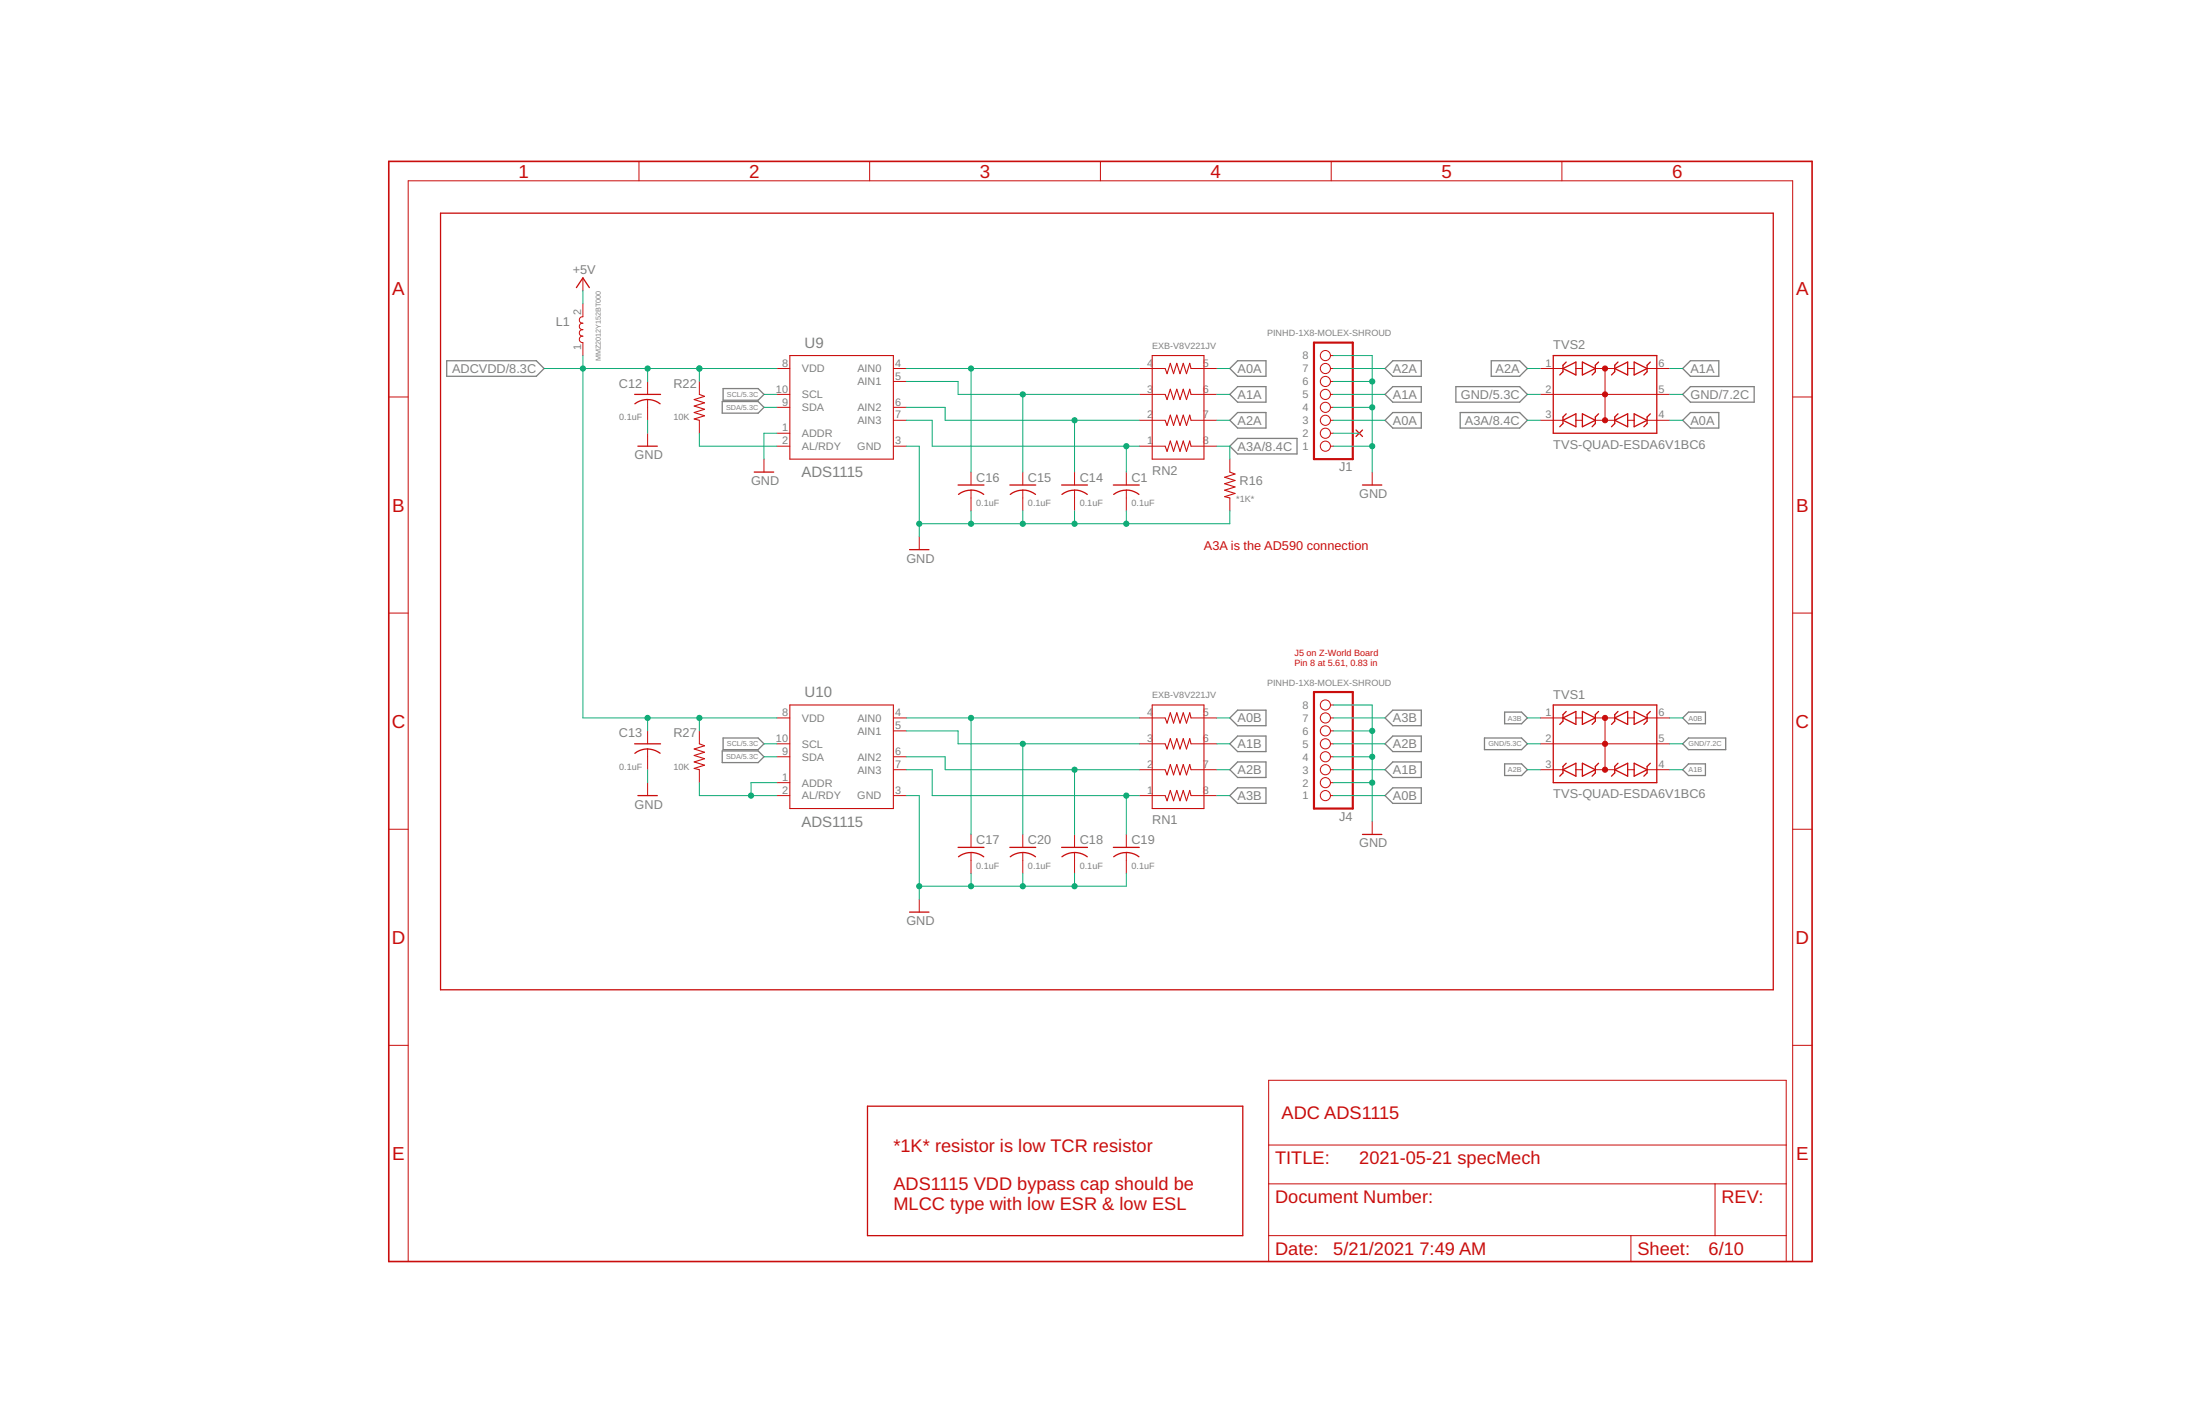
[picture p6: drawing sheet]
<svg xmlns="http://www.w3.org/2000/svg" width="432mm" height="279mm" viewBox="0 0 432 279" stroke-linecap="round" stroke-linejoin="round" font-family="sans-serif">
<g fill="none" stroke="#808080" stroke-width=".25">
<path d="M87.7 70.8h17.6l1.5 1.5-1.5 1.5h-17.6zM141.8 78.8h7l1.1 1.1-1.1 1.2h-7zM141.9 76.2h6.9l1.1 1.2-1.1 1.1h-6.9zM241.4 77.4l1.5-1.5h5.6v3h-5.6zM241.4 72.3l1.5-1.5h5.6v3h-5.6zM271.8 77.4l1.6-1.5h5.6v3h-5.6zM271.8 72.3l1.6-1.5h5.6v3h-5.6zM285.7 75.9h12.6l1.5 1.5-1.5 1.5h-12.6zM292.7 70.8h5.6l1.5 1.5-1.5 1.5h-5.6zM330.3 77.4l1.5-1.5h12.5v3h-12.5zM331.8 70.8h5.6v3h-5.6l-1.5-1.5zM241.4 82.5l1.5-1.6h5.6v3.1h-5.6z"/>
<path d="M241.4 87.5l1.5-1.5h11.7v3.1h-11.7zM273.4 80.9h5.6v3.1h-5.6l-1.6-1.5zM286.6 80.9h11.7l1.5 1.6-1.5 1.5h-11.7zM331.8 80.9h5.6v3.1h-5.6l-1.5-1.5zM295.3 139.7h3.3l1.2 1.2-1.2 1.1h-3.3zM141.8 147.3h7l1.1 1.2-1.1 1.1h-7zM141.9 144.8h6.9l1.1 1.1-1.1 1.2h-6.9zM241.4 140.9l1.5-1.6h5.6v3.1h-5.6zM241.4 145.9l1.5-1.5h5.6v3.1h-5.6zM241.4 151l1.5-1.5h5.6v3h-5.6zM241.4 156.1l1.5-1.5h5.6v3h-5.6zM271.8 140.9l1.6-1.6h5.6v3.1h-5.6z"/>
<path d="M271.8 145.9l1.6-1.5h5.6v3.1h-5.6zM271.8 151l1.6-1.5h5.6v3h-5.6zM271.8 156.1l1.6-1.5h5.6v3h-5.6zM291.4 144.8h7.2l1.2 1.1-1.2 1.2h-7.2zM295.3 149.9h3.3l1.2 1.1-1.2 1.2h-3.3zM330.3 145.9l1.1-1.1h7.3v2.3h-7.3zM330.3 140.9l1.1-1.2h3.3v2.3h-3.3zM330.3 151l1.1-1.1h3.3v2.3h-3.3z"/>
</g>
<path d="M257.9 67.2h7.6v22.9h-7.6zM257.9 135.8h7.6v22.8h-7.6z" fill="none" stroke="#c90d0c" stroke-width=".42"/>
<g fill="none" stroke="#c90d0c" stroke-width=".2">
<path d="M125.4 31.7v3.8M170.7 31.7v3.8M216 31.7v3.8M261.3 31.7v3.8M306.6 31.7v3.8M114.4 59.6v2.5a.64 .64 0 0 0-.7 .7 .64 .64 0 0 0 .7 .6 .64 .64 0 0 0-.7 .7 .64 .64 0 0 0 .7 .6 .64 .64 0 0 0-.7 .6 .64 .64 0 0 0 .7 .7 .64 .64 0 0 0-.7 .6 .64 .64 0 0 0 .7 .6v2.6M114.4 54.5v2.6M76.3 77.9h3.8M127.1 74.8v2.6M127.1 78.4v4.1M137.3 74.8v2.6M152.5 72.3h2.5"/>
<path d="M152.5 79.9h2.5M152.5 77.4h2.5M175.3 72.3h2.6M175.3 74.8h2.6M175.3 79.9h2.6M223.6 72.3h5.1M223.6 77.4h5.1M233.8 72.3h5M233.8 77.4h5M261.1 72.3h.6M261.1 74.8h.6M261.1 79.9h.6"/>
<path d="M261.1 77.4h.6M261.1 69.8h.6M302.3 72.3h4.5M302.3 77.4h25.4M309.3 72.3h1.3M313.1 72.3h3.8M315 72.3v10.2M319.5 72.3h1.2M323.3 72.3h4.4M351.9 77.9h3.8M127.1 85v2.5M137.3 82.5v2.5"/>
<path d="M149.9 90.1v2.5M152.5 85h2.5M152.5 87.5h2.5M175.3 87.5h2.6M175.3 82.5h2.6M190.6 92.6v2.6M190.6 96.2v4M200.7 92.6v2.6M200.7 96.2v4M210.9 92.6v2.6M210.9 96.2v4M221.1 92.6v2.6"/>
<path d="M221.1 96.2v4M223.6 87.5h5.1M223.6 82.5h5.1M233.8 87.5h5M233.8 82.5h5M241.4 90.1v2.5M241.4 97.7v2.5M261.1 85h.6M261.1 87.5h.6M261.1 82.5h.6M269.3 92.6v2.6M302.3 82.5h4.5"/>
<path d="M309.3 82.5h1.3M313.1 82.5h3.8M319.5 82.5h1.2M323.3 82.5h4.4M180.4 105.3v2.5M76.3 120.3h3.8M261.1 138.3h.6M351.9 120.3h3.8M127.1 143.4v2.5M127.1 147v4M127.1 153.6v2.5M137.3 143.4v2.5"/>
<path d="M137.3 151v2.6M152.5 156.1h2.5M152.5 153.6h2.5M152.5 148.5h2.5M152.5 145.9h2.5M152.5 140.9h2.5M175.3 156.1h2.6M175.3 151h2.6M175.3 148.5h2.6M175.3 143.4h2.6M175.3 140.9h2.6M223.6 156.1h5.1"/>
<path d="M223.6 151h5.1M223.6 145.9h5.1M223.6 140.9h5.1M233.8 156.1h5M233.8 151h5M233.8 145.9h5M233.8 140.9h5M261.1 156.1h.6M261.1 153.6h.6M261.1 151h.6M261.1 148.5h.6M261.1 145.9h.6"/>
<path d="M261.1 143.4h.6M261.1 140.9h.6M302.3 151h4.5M302.3 145.9h25.4M302.3 140.9h4.5M309.3 151h1.3M309.3 140.9h1.3M313.1 151h3.8M313.1 140.9h3.8M315 140.9v10.1M319.5 151h1.2M319.5 140.9h1.2"/>
<path d="M323.3 151h4.4M323.3 140.9h4.4M76.3 162.7h3.8M180.4 176.4v2.6M190.6 163.7v2.6M190.6 167.3v4M200.7 163.7v2.6M200.7 167.3v4M210.9 163.7v2.6M210.9 167.3v4M221.1 163.7v2.6M221.1 167.3v4"/>
<path d="M269.3 161.2v2.5M351.9 162.7h3.8M76.3 205.1h3.8M249 212h101.6v35.5h-101.6zM351.9 205.1h3.8M249 232.3h101.6M249 224.7h101.6M336.6 232.3v10.1M80.1 247.5v-212h271.8v212M249 242.4h101.6M320.1 242.4v5.1"/>
<circle cx="260.1" cy="77.4" r=".99"/>
<circle cx="260.1" cy="74.8" r=".99"/>
<circle cx="260.1" cy="69.8" r=".99"/>
<circle cx="260.1" cy="72.3" r=".99"/>
<circle cx="260.1" cy="79.9" r=".99"/>
<circle cx="260.1" cy="87.5" r=".99"/>
<circle cx="260.1" cy="85" r=".99"/>
<circle cx="260.1" cy="82.5" r=".99"/>
<circle cx="260.1" cy="138.3" r=".99"/>
<circle cx="260.1" cy="151" r=".99"/>
<circle cx="260.1" cy="143.4" r=".99"/>
<circle cx="260.1" cy="148.5" r=".99"/>
<circle cx="260.1" cy="145.9" r=".99"/>
<circle cx="260.1" cy="156.1" r=".99"/>
<circle cx="260.1" cy="153.6" r=".99"/>
<circle cx="260.1" cy="140.9" r=".99"/>
</g>
<g fill="none" stroke="#c90d0c" stroke-width=".25">
<path d="M86.5 41.8h261.5v152.4h-261.5zM113.1 56.4l1.3-1.9 1.3 1.9M124.6 77.4h5M127.1 78.4l-1.6 .3-.9 .5M127.1 78.4l1.6 .3 .9 .5M304.9 69.8h20.3v15.2h-20.3zM306.8 72.3l2.5-1.3v2.6zM307.4 71l-.6 .7v1.2l-.7 .7M310.6 71l2.5 1.3-2.5 1.3zM313.8 71l-.7 .7v1.2l-.6 .7M316.9 72.3l2.6-1.3v2.6zM317.6 71l-.7 .7v1.2l-.6 .7"/>
<path d="M320.7 71l2.6 1.3-2.6 1.3zM323.9 71l-.6 .7v1.2l-.7 .7M125.2 87.5h3.8M148 92.6h3.8M188 95.2h5.1M188.1 97a4 4 0 0 1 5 0M198.2 95.2h5.1M198.3 97a4 4 0 0 1 4.9 0M208.4 95.2h5M208.4 97a4.1 4.1 0 0 1 5 0M218.5 95.2h5.1M218.6 97a4 4 0 0 1 4.9 0"/>
<path d="M266.1 84.4l1.3 1.2M267.4 95.2h3.8M267.4 84.4l-1.3 1.2M306.8 82.5l2.5-1.3v2.5zM307.4 81.2l-.6 .6v1.3l-.7 .6M310.6 81.2l2.5 1.3-2.5 1.2zM313.8 81.2l-.7 .6v1.3l-.6 .6M316.9 82.5l2.6-1.3v2.5zM317.6 81.2l-.7 .6v1.3l-.6 .6M320.7 81.2l2.6 1.3-2.6 1.2zM323.9 81.2l-.6 .6v1.3l-.7 .6M178.5 107.8h3.8"/>
<path d="M304.9 138.3h20.3v15.3h-20.3zM307.4 139.6l-.6 .6v1.3l-.7 .6M310.6 139.6l2.5 1.3-2.5 1.2zM313.8 139.6l-.7 .6v1.3l-.6 .6M317.6 139.6l-.7 .6v1.3l-.6 .6M320.7 139.6l2.6 1.3-2.6 1.2zM323.9 139.6l-.6 .6v1.3l-.7 .6M124.6 145.9h5M125.2 156.1h3.8M129.6 147.8a4 4 0 0 0-5 0M306.8 140.9l2.5-1.3v2.5zM306.8 151l2.5-1.2v2.5z"/>
<path d="M307.4 149.8l-.6 .6v1.3l-.7 .6M310.6 149.8l2.5 1.2-2.5 1.3zM313.8 149.8l-.7 .6v1.3l-.6 .6M316.9 140.9l2.6-1.3v2.5zM316.9 151l2.6-1.2v2.5zM317.6 149.8l-.7 .6v1.3l-.6 .6M320.7 149.8l2.6 1.2-2.6 1.3zM323.9 149.8l-.6 .6v1.3l-.7 .6M178.5 179h3.8M188 166.3h5.1M188.1 168.1a4 4 0 0 1 5 0M198.2 166.3h5.1"/>
<path d="M198.3 168.1a4 4 0 0 1 4.9 0M208.4 166.3h5M208.4 168.1a4.1 4.1 0 0 1 5 0M218.5 166.3h5.1M218.6 168.1a4 4 0 0 1 4.9 0M267.4 163.7h3.8M170.3 217h73.6v25.4h-73.6z"/>
</g>
<g fill="none" stroke="#c90d0c" stroke-width=".21">
<path d="M137.3 77.4l1 .4-2.1 .6 2.1 .6-2.1 .7 2.1 .6-2.1 .6 2.1 .7-2.1 .6 1.1 .3M155 69.8h20.3v20.3h-20.3zM226.1 69.8h10.2v20.3h-10.2zM228.7 77.4l.4 1 .6-2 .6 2 .7-2 .6 2 .6-2 .7 2 .6-2 .3 1M228.7 72.3l.4 1 .6-2 .6 2 .7-2 .6 2 .6-2 .7 2 .6-2 .3 1M228.7 87.5l.4 1.1 .6-2.1 .6 2.1 .7-2.1 .6 2.1 .6-2.1 .7 2.1 .6-2.1 .3 1M228.7 82.5l.4 1 .6-2.1 .6 2.1 .7-2.1 .6 2.1 .6-2.1 .7 2.1 .6-2.1 .3 1.1M241.4 92.6l1 .4-2 .6 2 .7-2 .6 2 .6-2 .7 2 .6-2 .7 1 .2M155 138.3h20.3v20.3h-20.3zM226.1 138.3h10.2v20.3h-10.2zM137.3 145.9l1 .4-2.1 .7 2.1 .6-2.1 .6 2.1 .7-2.1 .6 2.1 .6-2.1 .7 1.1 .2M228.7 156.1l.4 1 .6-2 .6 2 .7-2 .6 2 .6-2 .7 2 .6-2 .3 1"/>
<path d="M228.7 151l.4 1 .6-2 .6 2 .7-2 .6 2 .6-2 .7 2 .6-2 .3 1M228.7 145.9l.4 1.1 .6-2.1 .6 2.1 .7-2.1 .6 2.1 .6-2.1 .7 2.1 .6-2.1 .3 1M228.7 140.9l.4 1 .6-2.1 .6 2.1 .7-2.1 .6 2.1 .6-2.1 .7 2.1 .6-2.1 .3 1.1"/>
</g>
<path d="M76.3 31.7h279.4v215.8h-279.4z" fill="none" stroke="#c90d0c" stroke-width=".32"/>
<g fill="#c90d0c" stroke="#c90d0c" stroke-width=".2">
<circle cx="315" cy="140.9" r=".51"/>
<circle cx="315" cy="145.9" r=".51"/>
<circle cx="315" cy="151" r=".51"/>
<circle cx="315" cy="72.3" r=".51"/>
<circle cx="315" cy="77.4" r=".5"/>
<circle cx="315" cy="82.5" r=".5"/>
</g>
<g fill="none" stroke="#0dab76" stroke-width=".2">
<path d="M114.4 57.1v2.5M106.8 72.3h45.7M114.4 69.8v71.1h38.1M127.1 72.3v2.5M137.3 72.3v2.5M149.9 79.9h2.6M149.9 77.4h2.6M177.9 74.8h10.1v2.6h35.6M177.9 79.9h7.6v2.6h38.1M177.9 72.3h45.7M190.6 72.3v20.3M200.7 77.4v15.2"/>
<path d="M238.8 77.4h2.6M238.8 72.3h2.6M261.7 69.8h7.6v22.8M261.7 74.8h7.6M261.7 79.9h7.6M261.7 77.4h10.1M261.7 72.3h10.1M299.8 77.4h2.5M299.8 72.3h2.5M327.7 77.4h2.6M327.7 72.3h2.6M127.1 82.5v2.5"/>
<path d="M137.3 85v2.5h15.2M152.5 85h-2.6v5.1M177.9 87.5h2.5v17.8M177.9 82.5h5.1v5h40.6M210.9 82.5v10.1M221.1 87.5v5.1M238.8 87.5h2.6v2.6M238.8 82.5h2.6M261.7 85h5.1M261.7 87.5h7.6M261.7 82.5h10.1M299.8 82.5h2.5"/>
<path d="M327.7 82.5h2.6M190.6 100.2v2.6M200.7 100.2v2.6M210.9 100.2v2.6M221.1 100.2v2.6M241.4 100.2v2.6h-61M261.7 138.3h7.6v22.9M127.1 140.9v2.5M127.1 151v2.6M137.3 153.6v2.5h15.2M137.3 140.9v2.5M149.9 148.5h2.6"/>
<path d="M149.9 145.9h2.6M152.5 153.6h-5.1v2.5M177.9 156.1h2.5v20.3M177.9 151h5.1v5.1h40.6M177.9 143.4h10.1v2.5h35.6M177.9 148.5h7.6v2.5h38.1M177.9 140.9h45.7M190.6 140.9v22.8M200.7 145.9v17.8M210.9 151v12.7M221.1 156.1v7.6M238.8 156.1h2.6"/>
<path d="M238.8 145.9h2.6M238.8 151h2.6M238.8 140.9h2.6M261.7 156.1h10.1M261.7 143.4h7.6M261.7 148.5h7.6M261.7 153.6h7.6M261.7 145.9h10.1M261.7 151h10.1M261.7 140.9h10.1M299.8 145.9h2.5M299.8 151h2.5"/>
<path d="M299.8 140.9h2.5M327.7 145.9h2.6M327.7 151h2.6M327.7 140.9h2.6M190.6 171.3v2.6M200.7 171.3v2.6M210.9 171.3v2.6M221.1 171.3v2.6h-40.7"/>
</g>
<g fill="#0dab76" stroke="#0dab76" stroke-width=".2">
<circle cx="180.4" cy="102.8" r=".51"/>
<circle cx="200.7" cy="102.8" r=".51"/>
<circle cx="190.6" cy="102.8" r=".51"/>
<circle cx="210.9" cy="102.8" r=".51"/>
<circle cx="221.1" cy="102.8" r=".51"/>
<circle cx="269.3" cy="74.8" r=".51"/>
<circle cx="269.3" cy="79.9" r=".51"/>
<circle cx="269.3" cy="87.5" r=".51"/>
<circle cx="180.4" cy="173.9" r=".51"/>
<circle cx="210.9" cy="173.9" r=".51"/>
<circle cx="200.7" cy="173.9" r=".51"/>
<circle cx="190.6" cy="173.9" r=".51"/>
<circle cx="269.3" cy="143.4" r=".51"/>
<circle cx="269.3" cy="148.5" r=".51"/>
<circle cx="269.3" cy="153.6" r=".51"/>
<circle cx="221.1" cy="156.1" r=".51"/>
<circle cx="210.9" cy="151" r=".51"/>
<circle cx="200.7" cy="145.9" r=".51"/>
<circle cx="190.6" cy="140.9" r=".51"/>
<circle cx="147.4" cy="156.1" r=".51"/>
<circle cx="210.9" cy="82.5" r=".51"/>
<circle cx="190.6" cy="72.3" r=".51"/>
<circle cx="200.7" cy="77.4" r=".51"/>
<circle cx="137.3" cy="72.3" r=".51"/>
<circle cx="127.1" cy="72.3" r=".51"/>
<circle cx="114.4" cy="72.3" r=".51"/>
<circle cx="137.3" cy="140.9" r=".51"/>
<circle cx="127.1" cy="140.9" r=".51"/>
<circle cx="221.1" cy="87.5" r=".51"/>
</g>
<g font-size="3.7" fill="#c90d0c">
<text x="101.7" y="34.9">1</text>
<text x="147" y="34.9">2</text>
<text x="192.3" y="34.9">3</text>
<text x="237.6" y="34.9">4</text>
<text x="282.9" y="34.9">5</text>
<text x="328.2" y="34.9">6</text>
<text x="77" y="58">A</text>
<text x="352.5" y="58">A</text>
<text x="77" y="100.4">B</text>
<text x="352.5" y="100.4">B</text>
<text x="76.9" y="142.8">C</text>
<text x="352.4" y="142.8">C</text>
<text x="76.9" y="185.2">D</text>
<text x="352.4" y="185.2">D</text>
<text x="77" y="227.6">E</text>
<text x="352.5" y="227.6">E</text>
</g>
<g font-size="3.6" fill="#c90d0c">
<text x="251.5" y="219.6">ADC ADS1115</text>
<text x="175.3" y="225.9">*1K* resistor is low TCR resistor</text>
<text x="175.3" y="233.6">ADS1115 VDD bypass cap should be</text>
<text x="250.3" y="228.5">TITLE:</text>
<text x="266.8" y="228.5">2021-05-21 specMech</text>
<text x="175.3" y="237.4">MLCC type with low ESR &amp; low ESL</text>
<text x="250.3" y="236.1">Document Number:</text>
<text x="337.9" y="236.1">REV:</text>
<text x="250.3" y="246.3">Date:</text>
<text x="261.7" y="246.3">5/21/2021</text>
<text x="278.6" y="246.3">7:49 AM</text>
<text x="321.4" y="246.3">Sheet:</text>
<text x="335.3" y="246.3">6/10</text>
</g>
<g font-size="2.9" fill="#808080">
<text x="157.9" y="68.3">U9</text>
<text x="157.3" y="93.7">ADS1115</text>
<text x="157.9" y="136.8">U10</text>
<text x="157.3" y="162.2">ADS1115</text>
</g>
<g font-size="2.5" fill="#808080">
<text x="112.4" y="53.8">+5V</text>
<text x="109.1" y="63.9">L1</text>
<text x="304.9" y="68.5">TVS2</text>
<text x="88.7" y="73.2">ADCVDD/8.3C</text>
<text x="121.5" y="76.1">C12</text>
<text x="132.2" y="76.1">R22</text>
<text x="242.9" y="73.2">A0A</text>
<text x="273.4" y="73.2">A2A</text>
<text x="293.5" y="73.2">A2A</text>
<text x="331.8" y="73.2">A1A</text>
<text x="242.9" y="83.3">A2A</text>
<text x="242.9" y="78.3">A1A</text>
<text x="273.4" y="78.3">A1A</text>
<text x="273.4" y="83.3">A0A</text>
<text x="286.7" y="78.3">GND/5.3C</text>
<text x="287.5" y="83.3">A3A/8.4C</text>
<text x="331.8" y="78.3">GND/7.2C</text>
<text x="331.8" y="83.3">A0A</text>
<text x="242.9" y="88.4">A3A/8.4C</text>
<text x="304.9" y="88">TVS-QUAD-ESDA6V1BC6</text>
<text x="124.6" y="90.1">GND</text>
<text x="147.4" y="95.2">GND</text>
<text x="191.6" y="94.5">C16</text>
<text x="201.8" y="94.5">C15</text>
<text x="211.9" y="94.5">C14</text>
<text x="222.1" y="94.5">C1</text>
<text x="226.1" y="93.1">RN2</text>
<text x="243.3" y="95.2">R16</text>
<text x="262.9" y="92.5">J1</text>
<text x="266.8" y="97.7">GND</text>
<text x="177.9" y="110.4">GND</text>
<text x="304.9" y="137.1">TVS1</text>
<text x="242.9" y="141.8">A0B</text>
<text x="273.4" y="141.8">A3B</text>
<text x="121.5" y="144.7">C13</text>
<text x="132.2" y="144.7">R27</text>
<text x="242.9" y="146.8">A1B</text>
<text x="273.4" y="146.8">A2B</text>
<text x="242.9" y="151.9">A2B</text>
<text x="273.4" y="151.9">A1B</text>
<text x="124.6" y="158.6">GND</text>
<text x="226.1" y="161.7">RN1</text>
<text x="242.9" y="157">A3B</text>
<text x="262.9" y="161.1">J4</text>
<text x="273.4" y="157">A0B</text>
<text x="304.9" y="156.6">TVS-QUAD-ESDA6V1BC6</text>
<text x="191.6" y="165.6">C17</text>
<text x="201.8" y="165.6">C20</text>
<text x="211.9" y="165.6">C18</text>
<text x="222.1" y="165.6">C19</text>
<text x="266.8" y="166.3">GND</text>
<text x="177.9" y="181.5">GND</text>
</g>
<text font-size="2.5" fill="#c90d0c" x="236.3" y="107.9">A3A is the AD590 connection</text>
<g font-size="2.1" fill="#808080">
<text x="114" y="61.8" transform="rotate(-90 114 61.8)">2</text>
<text x="114" y="68.8" transform="rotate(-90 114 68.8)">1</text>
<text x="153.5" y="71.9">8</text>
<text x="175.7" y="71.9">4</text>
<text x="225.2" y="71.9">4</text>
<text x="236.1" y="71.9">5</text>
<text x="255.6" y="70.5">8</text>
<text x="303.3" y="71.9">1</text>
<text x="325.5" y="71.9">6</text>
<text x="152.3" y="77">10</text>
<text x="157.4" y="73.1">VDD</text>
<text x="168.3" y="73.1">AIN0</text>
<text x="168.3" y="75.6">AIN1</text>
<text x="175.7" y="74.5">5</text>
<text x="225.2" y="77">3</text>
<text x="236.1" y="77">6</text>
<text x="255.6" y="75.6">6</text>
<text x="255.6" y="73.1">7</text>
<text x="303.3" y="77">2</text>
<text x="325.5" y="77">5</text>
<text x="153.5" y="79.6">9</text>
<text x="157.4" y="80.7">SDA</text>
<text x="157.4" y="78.1">SCL</text>
<text x="168.3" y="80.7">AIN2</text>
<text x="168.3" y="83.2">AIN3</text>
<text x="175.7" y="79.6">6</text>
<text x="175.7" y="82.1">7</text>
<text x="225.2" y="82.1">2</text>
<text x="236.1" y="82.1">7</text>
<text x="255.6" y="83.2">3</text>
<text x="255.6" y="80.7">4</text>
<text x="255.6" y="78.1">5</text>
<text x="303.3" y="82.1">3</text>
<text x="325.5" y="82.1">4</text>
<text x="153.5" y="84.6">1</text>
<text x="153.5" y="87.2">2</text>
<text x="157.4" y="85.8">ADDR</text>
<text x="157.4" y="88.3">AL/RDY</text>
<text x="168.3" y="88.3">GND</text>
<text x="175.7" y="87.2">3</text>
<text x="225.2" y="87.2">1</text>
<text x="236.1" y="87.2">8</text>
<text x="255.6" y="88.3">1</text>
<text x="255.6" y="85.8">2</text>
<text x="153.5" y="140.5">8</text>
<text x="157.4" y="141.6">VDD</text>
<text x="168.3" y="141.6">AIN0</text>
<text x="175.7" y="140.5">4</text>
<text x="175.7" y="143">5</text>
<text x="225.2" y="140.5">4</text>
<text x="236.1" y="140.5">5</text>
<text x="255.6" y="141.6">7</text>
<text x="255.6" y="139.1">8</text>
<text x="303.3" y="140.5">1</text>
<text x="325.5" y="140.5">6</text>
<text x="152.3" y="145.6">10</text>
<text x="153.5" y="148.1">9</text>
<text x="157.4" y="149.2">SDA</text>
<text x="157.4" y="146.7">SCL</text>
<text x="168.3" y="144.2">AIN1</text>
<text x="168.3" y="149.2">AIN2</text>
<text x="175.7" y="148.1">6</text>
<text x="225.2" y="145.6">3</text>
<text x="236.1" y="145.6">6</text>
<text x="255.6" y="149.2">4</text>
<text x="255.6" y="146.7">5</text>
<text x="255.6" y="144.2">6</text>
<text x="303.3" y="145.6">2</text>
<text x="325.5" y="145.6">5</text>
<text x="153.5" y="153.2">1</text>
<text x="153.5" y="155.7">2</text>
<text x="157.4" y="154.3">ADDR</text>
<text x="168.3" y="151.8">AIN3</text>
<text x="175.7" y="155.7">3</text>
<text x="175.7" y="150.7">7</text>
<text x="225.2" y="155.7">1</text>
<text x="225.2" y="150.7">2</text>
<text x="236.1" y="155.7">8</text>
<text x="236.1" y="150.7">7</text>
<text x="255.6" y="154.3">2</text>
<text x="255.6" y="151.8">3</text>
<text x="303.3" y="150.7">3</text>
<text x="325.5" y="150.7">4</text>
<text x="157.4" y="156.9">AL/RDY</text>
<text x="168.3" y="156.9">GND</text>
<text x="255.6" y="156.9">1</text>
</g>
<g font-size="1.8" fill="#808080">
<text x="248.7" y="66">PINHD-1X8-MOLEX-SHROUD</text>
<text x="226.1" y="68.5">EXB-V8V221JV</text>
<text x="121.5" y="82.5">0.1uF</text>
<text x="132.2" y="82.5">10K</text>
<text x="191.6" y="99.3">0.1uF</text>
<text x="201.8" y="99.3">0.1uF</text>
<text x="211.9" y="99.3">0.1uF</text>
<text x="222.1" y="99.3">0.1uF</text>
<text x="242.6" y="98.5">*1K*</text>
<text x="226.1" y="137">EXB-V8V221JV</text>
<text x="248.7" y="134.5">PINHD-1X8-MOLEX-SHROUD</text>
<text x="121.5" y="151">0.1uF</text>
<text x="132.2" y="151">10K</text>
<text x="191.6" y="170.5">0.1uF</text>
<text x="201.8" y="170.5">0.1uF</text>
<text x="211.9" y="170.5">0.1uF</text>
<text x="222.1" y="170.5">0.1uF</text>
</g>
<g font-size="1.8" fill="#c90d0c">
<text x="254.1" y="128.8">J5 on Z-World Board</text>
<text x="254.1" y="130.7">Pin 8 at 5.61, 0.83 in</text>
</g>
<g font-size="1.4" fill="#808080">
<text x="117.9" y="70.9" transform="rotate(-90 117.9 70.9)">MMZ2012Y152BT000</text>
<text x="142.7" y="77.9">SCL/5.3C</text>
<text x="142.5" y="80.4">SDA/5.3C</text>
<text x="296" y="141.4">A3B</text>
<text x="331.4" y="141.4">A0B</text>
<text x="142.5" y="149">SDA/5.3C</text>
<text x="142.7" y="146.5">SCL/5.3C</text>
<text x="292.1" y="146.5">GND/5.3C</text>
<text x="331.4" y="146.5">GND/7.2C</text>
<text x="296" y="151.5">A2B</text>
<text x="331.4" y="151.5">A1B</text>
</g>
</svg>
